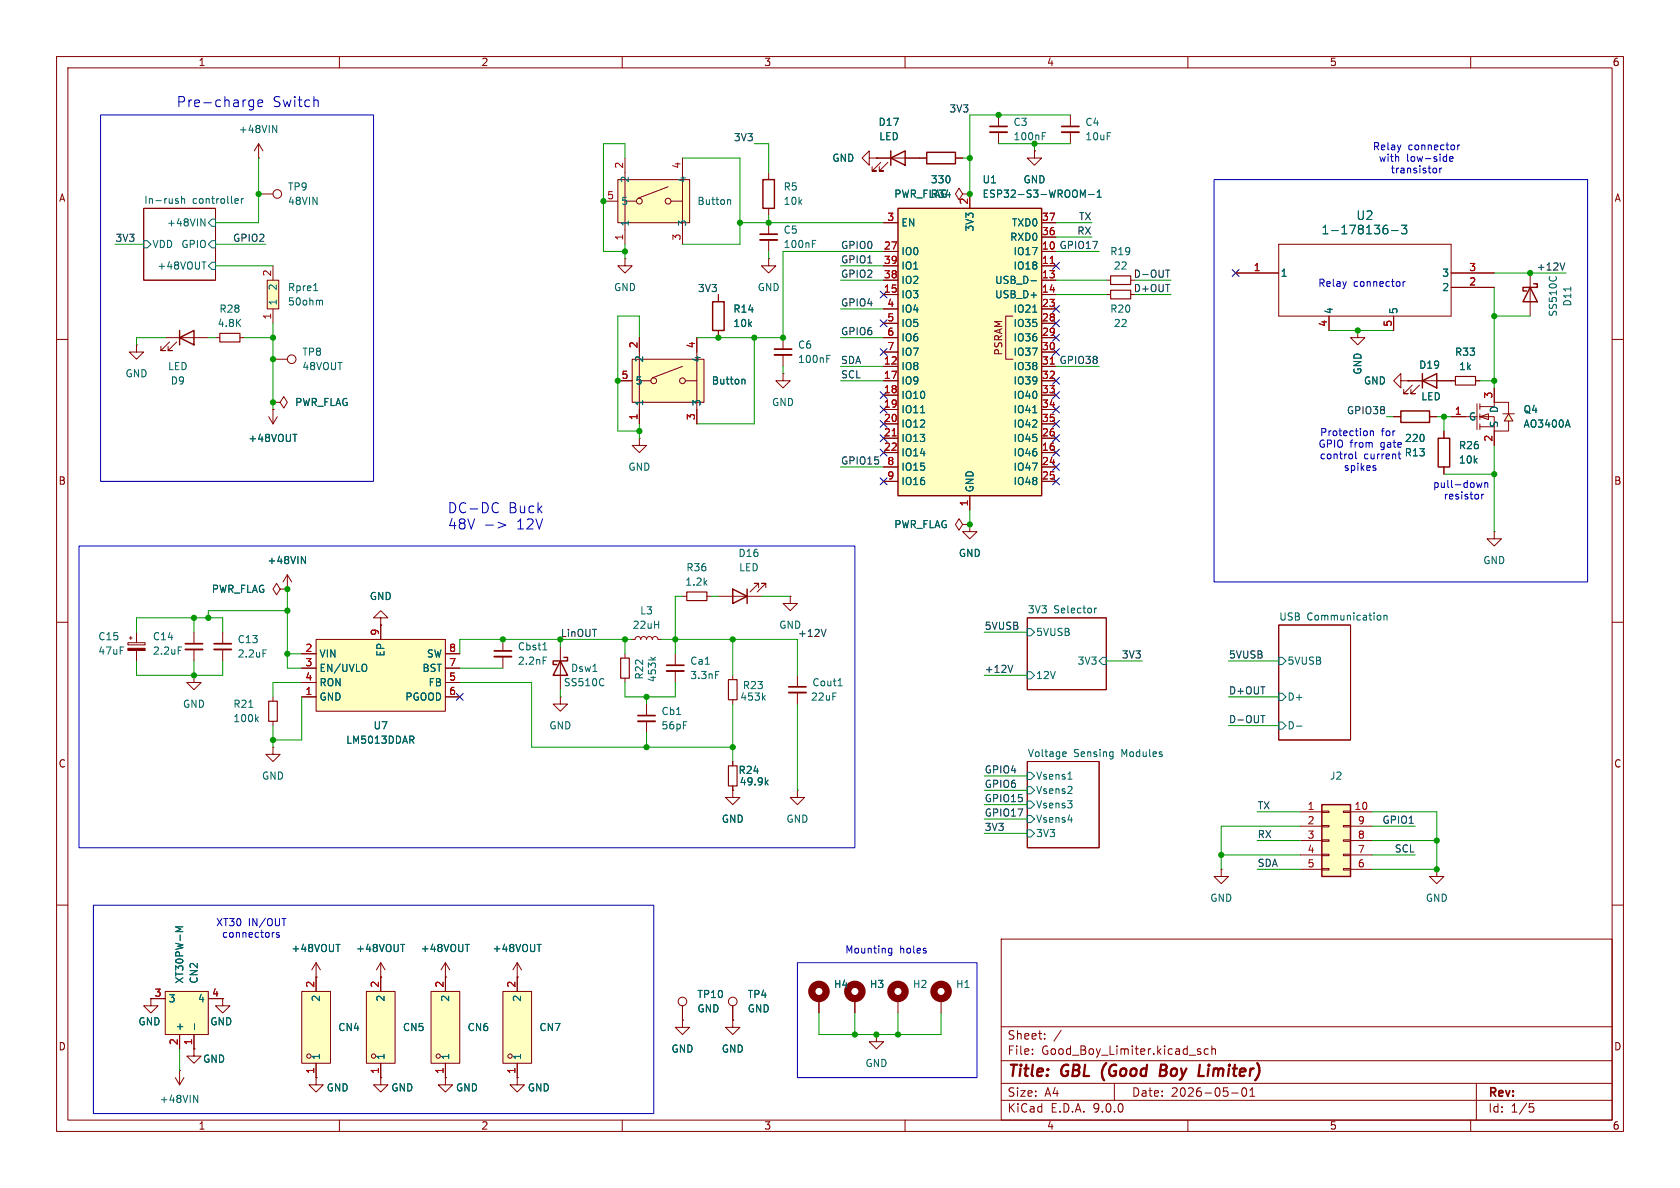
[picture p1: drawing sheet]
<svg xmlns="http://www.w3.org/2000/svg" width="297mm" height="210mm" viewBox="0 0 297 210" stroke-linecap="round" stroke-linejoin="round" font-family="sans-serif">
<g fill="none" stroke="#840000" stroke-width=".18">
<path d="M10 10h277v190h-277zM12 12h273v186h-273zM60 10v2M110 10v2M160 10v2M210 10v2M260 10v2M25.4 36.8h12.7v12.7h-12.7zM45.7 27.9h.1M45.7 34.3h2.6M45.7 25.4l-.7 1.3M45.7 25.4l.8 1.3"/>
<path d="M45.7 25.4v2.5M10 60h2M48.3 63.5h2.5M285 60h2M10 110h2M34.3 111.8v2M34.3 114.8v2M110.5 115.6v.7M110.5 119.9v.8M119.4 115.6v2M119.4 118.6v2.1M129.5 119.4v.7"/>
<path d="M141 119.4v2M181.6 109.2h14v12.7h-14zM226.1 110.5h12.7v20.3h-12.7zM285 110h2M114.3 124.5v2M114.3 127.5v2M129.5 123.7v.8M129.5 134.6v.8M129.5 138.9v.8M141 139.7v1.3h1.2l-1.2 1.2-1.3-1.2h1.3M141 139.7h.1M141 122.4v2.1"/>
<path d="M181.6 134.6h12.7v15.3h-12.7zM10 160h2M166.4 176.5v2.6M177 166h108v32h-108zM285 160h2M60 198v2M67.3 190.5v1.3h1.3l-1.3 1.2-1.3-1.2h1.3M67.3 190.5h.1M110 198v2M154.9 182.9v1.3h1.3l-1.3 1.2-1.2-1.2h1.2M154.9 182.9h.1M160 198v2"/>
<path d="M177 194.5h108M177 191.5h108M177 187.5h108M177 181.5h108M182.5 186.3v.1M182.5 185.5v.1M184.7 183.6v.1M184.7 182.8v.1M187.6 182.1l-1.3 2M197 191.5v3M210 198v2M211.7 185.8l.5 .2 .1 .1-.1 .2-.4 .1"/>
<path d="M211.7 185.5h.5M213.6 185.5l-.4-.1-.3 .3v.4l.1 .2h.6M214.2 185.5l.3-.1 .3 .1 .1 .9M214.2 184.9v1.5M217.7 193.2h1.2M219.7 192.4a.81 .81 0 0 0 .3 1.4l.2-.1 .2-.5-.2-.8M221 193.8h.8M221 192.7l.4-.4v1.5M260 198v2M261 191.5v6.5M270.4 195.1h.7M270.5 195.7h.4l.3 .3-.2 .5-.5 .1"/>
<circle cx="49" cy="34.3" r=".76"/>
<circle cx="51.6" cy="63.5" r=".76"/>
</g>
<path d="M194.8 189.3l.1 1.1M205.1 189.2h.7M205.8 189.2l.3 .1M205.9 188.2h-.6l-.3 2 1-.1M206 189.1l-.2 .1M213.7 188.9l-.2 1.3" fill="none" stroke="#840000" stroke-width=".4"/>
<g fill="none" stroke="#006464" stroke-width=".18">
<path d="M31.4 35.5l.1 .2-.1 .3M31.4 35.1l.1 .1M32.1 34.7v1.3M32.1 35.2l.2-.1 .3 .1v.8M35.5 38.7l.7 1.2v-1.2M37.5 38.7h.6v1.3h-.6l-.7-.6zM41.7 35.1l.4 .1v.2l-.6 .1M42.1 35.9l-.4 .1M42.7 35.1v.9M43 35.1l-.3 .3M48.2 22.2l.7 1.2v-1.2M25.4 42.5h.6l.7 .7-.7 .6h-.6z"/>
<path d="M35.7 46.3h.7M37.5 46.4h.6v1.2h-.6l-.7-.6zM37.5 42.5h.6v1.3h-.6l-.7-.6zM31.5 114.4h.6M115 116.2l.5 .5M115.9 116.2l-.5 .3M126.5 118.7h.6M181.6 111.1h.6l.7 .7-.7 .6h-.6zM181.6 118.7h.6l.7 .7-.7 .6h-.6zM193.5 107.5v.8M193.9 107.5l-.4 .2M194.9 116.2h.7v1.3h-.7l-.6-.7z"/>
<path d="M226.1 116.2h.6l.6 .6-.6 .7h-.6zM243.7 108.8h.3l.1 .2v.5l-.4 .1M244.7 108.9l.1-.1h.3l.1 .8M244.7 108.8v.8M134.9 123.3l.4 .5M135.3 122.9l-.5 .5M135.4 138.3l.4 .5M135.8 137.9l-.5 .5M148.2 121.2h.7M148.4 120.1l.1-.1v1.2M181.6 136.5h.6l.7 .7-.7 .6h-.6zM181.6 139.1h.6l.7 .6-.7 .6h-.6z"/>
<path d="M188.1 132.9l.3 .1 .1 .2-.6 .1M188.4 133.7h-.3M188.8 137.7h.7M189.5 139.1v.5M196.6 132.9l.2 .1M196.8 132.9v1l-.2 .2M196.8 133.7h-.2M226.1 122.6h.6l.6 .6-.6 .6h-.6zM226.1 127.6h.6l.6 .7-.6 .6h-.6zM229.2 128.4h1M181.6 141.6h.6l.7 .6-.7 .7h-.6zM181.6 144.1h.6l.7 .7-.7 .6h-.6z"/>
<path d="M181.6 146.7h.6l.7 .6-.7 .7h-.6zM188.7 140.3h.8M188.8 144.9h.8"/>
</g>
<path d="M32.8 113.8h3M117.9 117.6h3M112.8 126.5h3M139.4 121.4h3.1" fill="none" stroke="#840000" stroke-width=".3"/>
<path d="M32.8 114.8h3M117.9 118.6h3M112.8 127.5h3M139.4 122.4h3.1" fill="none" stroke="#840000" stroke-width=".33"/>
<path d="M109.7 116.3h1.6v3.6h-1.6zM128.8 135.4h1.5v3.5h-1.5zM128.8 120.1h1.5v3.6h-1.5z" fill="none" stroke="#840000" stroke-width=".2"/>
<circle cx="166.4" cy="175.3" r="1.27" fill="none" stroke="#840000" stroke-width="1.3"/>
<path d="M47.2 49.5h2.1v5.1h-2.1z" fill="#ffffc2"/>
<g fill="none" stroke="#840000" stroke-width=".18">
<path d="M176.5 20.3v2.1M176.5 23.4v2M189.2 20.3v2.1M189.2 23.4v2M29.2 59.7h7.6M38.1 59.7h.8M42.4 59.7h.8M47.2 49.5h2.1v5.1h-2.1zM48.3 47v2.5M48.3 54.6v2.6M110.5 45.7v1.3h1.3l-1.3 1.3-1.3-1.3h1.3M110.5 45.7h.1"/>
<path d="M24.1 61v1.2h1.3l-1.3 1.3-1.2-1.3h1.2M24.1 61h.1M30 60.5l-1.6 1.5h.8h-.8v-.8M31.2 60.5l-1.5 1.5h.8h-.8v-.8M47.5 73.7l.8 1.2M48.3 71.1h1.2l.7-1 .6 1-.6 1-.7-1M48.3 71.1h.1M48.3 72.4h.1M48.3 72.4v2.5M49 73.7l-.7 1.2M34.3 119.4v1.3h1.3l-1.3 1.2-1.3-1.2h1.3M34.3 119.4h.1"/>
<path d="M39.4 111.8v2M39.4 114.8v2M49.5 104.1l-.6-1-.6 1 .6 1.1 .6-1.1h1.3M50.8 104.1h.1M99.1 123.2v1.3h1.2l-1.2 1.2-1.3-1.2h1.3M99.1 123.2h.1M129.5 139.7v1.3h1.3l-1.3 1.2-1.2-1.2h1.2M129.5 139.7h.1M129.5 177.8v2.5M144.8 176.5v2.6M120.6 180.3v1.3h1.3l-1.3 1.3-1.2-1.3h1.2M120.6 180.3h.1"/>
<path d="M129.5 180.3v1.3h1.3l-1.3 1.3-1.2-1.3h1.2M129.5 180.3h.1"/>
<circle cx="129.5" cy="177" r=".76"/>
</g>
<path d="M184.3 24.1h.4M184.3 23.4h.6M55.4 51.4h.8M56.7 53.1l.3 .2v.6M51.8 76.8h.7M46.5 114.9h.6" fill="none" stroke="#006464" stroke-width=".18"/>
<path d="M175 22.4h3.1M187.7 22.4h3.1M37.8 113.8h3.1" fill="none" stroke="#840000" stroke-width=".3"/>
<path d="M175 23.4h3.1M187.7 23.4h3.1M37.8 114.8h3.1" fill="none" stroke="#840000" stroke-width=".33"/>
<path d="M38.9 58.9h3.5v1.6h-3.5z" fill="none" stroke="#840000" stroke-width=".2"/>
<path d="M31.7 59.7l2.6-1.3v2.6zM31.7 58.4v2.6" fill="none" stroke="#840000" stroke-width=".25"/>
<circle cx="144.8" cy="175.3" r="1.27" fill="none" stroke="#840000" stroke-width="1.3"/>
<path d="M158.7 36.8h25.4v50.8h-25.4z" fill="#ffffc2"/>
<path d="M158.7 36.8h25.4v50.8h-25.4z" fill="none" stroke="#840000" stroke-width=".25"/>
<g fill="none" stroke="#840000" stroke-width=".18">
<path d="M156.2 39.4h2.5M171.4 34.3v2.5M182.9 26.7v1.2h1.2l-1.2 1.3-1.3-1.3h1.3M182.9 26.7h.1M184.1 39.4h2.6M156.2 44.5h2.5M156.2 47h2.5M156.2 49.5h2.5M156.2 52.1h2.5M156.2 54.6h2.5M156.2 57.2h2.5M156.2 59.7h2.5"/>
<path d="M179.1 55.9h-1.3v7.6h1.3M184.1 47h2.6M184.1 49.5h2.6M184.1 52.1h2.6M184.1 54.6h2.6M184.1 57.2h2.6M184.1 59.7h2.6M184.1 41.9h2.6M156.2 62.2h2.5M156.2 64.8h2.5M156.2 67.3h2.5M156.2 69.9h2.5"/>
<path d="M156.2 72.4h2.5M156.2 74.9h2.5M156.2 77.5h2.5M184.1 62.2h2.6M184.1 67.3h2.6M184.1 69.9h2.6M184.1 72.4h2.6M184.1 74.9h2.6M184.1 77.5h2.6M156.2 80h2.5M156.2 82.6h2.5M156.2 85.1h2.5"/>
<path d="M171.4 87.6v2.6M184.1 80h2.6M184.1 82.6h2.6M184.1 85.1h2.6M55.9 172.7h.1M55.9 170.2l-.8 1.3M55.9 170.2l.7 1.3M55.9 170.2v2.5M120.6 177.8v2.5"/>
<circle cx="120.6" cy="177" r=".76"/>
</g>
<path d="M191.4 34.5l.4-.9v1.3M192.5 34.4h.9M194 34.9h.7M194 34l.3-.4v1.3M182.3 49.6h.9M182.6 55.2h.7M162.7 73h.8M182.6 73h.7M59.4 166.9h.7" fill="none" stroke="#006464" stroke-width=".18"/>
<path d="M185.7 46.6h.7M157.7 77.1h.7" fill="none" stroke="#a90000" stroke-width=".18"/>
<path d="M29.2 175.3h7.6v7.6h-7.6z" fill="#ffffc2"/>
<g fill="none" stroke="#840000" stroke-width=".18">
<path d="M171.4 92.7v1.3h1.3l-1.3 1.3-1.2-1.3h1.2M171.4 92.7h.1M26.7 176.5v1.3h1.2l-1.2 1.3-1.3-1.3h1.3M26.7 176.5h.1M26.7 176.5h2.5M29.2 175.3h7.6v7.6h-7.6zM36.8 176.5h2.6M39.4 176.5v1.3h1.2l-1.2 1.3-1.3-1.3h1.3M39.4 176.5h.1M67.3 172.7h.1M67.3 170.2l-.8 1.3M67.3 170.2l.8 1.3"/>
<path d="M67.3 170.2v2.5M31 190.5l.7 1.3M31.7 189.2h.1M31.7 182.9v2.5M31.7 189.2v2.6M32.5 190.5l-.8 1.3M34.3 185.4v1.3h1.3l-1.3 1.3-1.3-1.3h1.3M34.3 185.4h.1M34.3 182.9v2.5"/>
</g>
<path d="M32.3 163.8h-1.2l.9 .5-.9 .4M70.8 166.9h.7M34.2 193.6l.8 1.3v-1.3M34.4 181v1" fill="none" stroke="#006464" stroke-width=".18"/>
<path d="M53.3 175.3h5.1v12.7h-5.1z" fill="#ffffc2"/>
<g fill="none" stroke="#840000" stroke-width=".18">
<path d="M53.3 175.3h5.1v12.7h-5.1zM55.9 172.7v2.6M55.9 190.5v1.3h1.2l-1.2 1.2-1.3-1.2h1.3M55.9 190.5h.1M55.9 188v2.5"/>
<circle cx="54.6" cy="186.7" r=".38"/>
</g>
<path d="M64.8 175.3h5v12.7h-5z" fill="#ffffc2"/>
<g fill="none" stroke="#840000" stroke-width=".18">
<path d="M99.1 114.3v7.6M120.6 105.4h.8M125 105.4h.7M48.3 132.1v1.3h1.2l-1.2 1.2-1.3-1.2h1.3M48.3 132.1h.1M48.3 123.2v.8M48.3 127.5v.8M64.8 175.3h5v12.7h-5zM67.3 172.7v2.6M91.4 172.7h.1M91.4 170.2l-.7 1.3M91.4 170.2l.8 1.3"/>
<path d="M91.4 170.2v2.5M151.1 176.5v2.6M67.3 188v2.5"/>
<circle cx="66" cy="186.7" r=".38"/>
</g>
<path d="M121.4 104.6h3.6v1.6h-3.6zM47.5 124h1.5v3.5h-1.5z" fill="none" stroke="#840000" stroke-width=".2"/>
<path d="M104.8 118.7h.7M44 125h.7M45.3 127.1l.4 .5M45.7 126.7l-.5 .5M106.7 120l.1 .1M106.8 121.1l-.1 .1M94.9 166.9h.8" fill="none" stroke="#006464" stroke-width=".18"/>
<circle cx="151.1" cy="175.3" r="1.27" fill="none" stroke="#840000" stroke-width="1.3"/>
<path d="M99.1 116.8l1.2 2.6h-2.5zM99.7 116.2h.6v.6h-2.5v.7h.6" fill="none" stroke="#840000" stroke-width=".25"/>
<path d="M88.9 175.3h5.1v12.7h-5.1z" fill="#ffffc2"/>
<g fill="none" stroke="#840000" stroke-width=".18">
<path d="M78.7 172.7h.1M78.7 170.2l-.7 1.3M78.7 170.2l.8 1.3M78.7 170.2v2.5M88.9 175.3h5.1v12.7h-5.1zM91.4 172.7v2.6M91.4 190.5v1.3h1.3l-1.3 1.2-1.2-1.2h1.2M91.4 190.5h.1M91.4 188v2.5"/>
<circle cx="90.2" cy="186.7" r=".38"/>
</g>
<path d="M82.2 166.9h.8" fill="none" stroke="#006464" stroke-width=".18"/>
<path d="M76.2 175.3h5.1v12.7h-5.1z" fill="#ffffc2"/>
<g fill="none" stroke="#840000" stroke-width=".18">
<path d="M113 77.5v1.2h1.3l-1.3 1.3-1.2-1.3h1.2M113 77.5h.1M76.2 175.3h5.1v12.7h-5.1zM78.7 172.7v2.6M78.7 190.5v1.3h1.3l-1.3 1.2-1.2-1.2h1.2M78.7 190.5h.1M78.7 188v2.5"/>
<circle cx="77.5" cy="186.7" r=".38"/>
</g>
<path d="M111.8 63.5h12.7v7.6h-12.7z" fill="#ffffc2"/>
<g fill="none" stroke="#840000" stroke-width=".18">
<path d="M113 59.7v15.2M123.2 59.7v15.2M127 52.1v1.2M127 58.4v1.3M135.9 45.7v1.3h1.3l-1.3 1.3-1.3-1.3h1.3M135.9 45.7h.1M138.4 59.7v2M109.2 67.3h2.6M111.8 63.5h12.7v7.6h-12.7zM113 67.3h2.1M120.6 64.8l-5.3 2M121.2 67.3h2"/>
<path d="M138.4 66v1.3h1.3l-1.3 1.3-1.2-1.3h1.2M138.4 66h.1M138.4 62.7v2.1M246.4 73.7h1.2M252.7 73.7h1.3M111.8 113h.5l.1-.3 .4-.2 .3 .2 .2 .3 .1-.3 .4-.2 .3 .2 .2 .3 .1-.3 .4-.2 .4 .2 .1 .3 .2-.3 .3-.2 .4 .2 .1 .3h.5"/>
<circle cx="115.6" cy="67.3" r=".51"/>
<circle cx="120.6" cy="67.3" r=".51"/>
</g>
<path d="M131.3 67l.4 .2v.7M146.2 63.4h.4M146.2 62.8h.6" fill="none" stroke="#006464" stroke-width=".18"/>
<path d="M126 53.3h2v5.1h-2zM247.6 72.6h5.1v2.1h-5.1z" fill="none" stroke="#840000" stroke-width=".25"/>
<path d="M136.9 61.7h3.1" fill="none" stroke="#840000" stroke-width=".3"/>
<path d="M136.9 62.7h3.1" fill="none" stroke="#840000" stroke-width=".33"/>
<path d="M233.7 142.2h5.1v12.7h-5.1z" fill="#ffffc2"/>
<path d="M233.7 142.2h5.1v12.7h-5.1z" fill="none" stroke="#840000" stroke-width=".25"/>
<g fill="none" stroke="#840000" stroke-width=".18">
<path d="M229.9 143.5h3.8M229.9 146.1h3.8M229.9 148.6h3.8M229.9 151.1h3.8M229.9 153.7h3.8M233.7 143.4h1.2v.2h-1.2zM233.7 145.9h1.2v.3h-1.2zM233.7 148.5h1.2v.2h-1.2zM233.7 151h1.2v.3h-1.2zM233.7 153.5h1.2v.3h-1.2zM237.5 143.4h1.3v.2h-1.3zM237.5 145.9h1.3v.3h-1.3z"/>
<path d="M237.5 148.5h1.3v.2h-1.3zM237.5 151h1.3v.3h-1.3zM237.5 153.5h1.3v.3h-1.3zM238.8 143.5h3.8M238.8 146.1h3.8M238.8 148.6h3.8M238.8 151.1h3.8M238.8 153.7h3.8"/>
</g>
<path d="M109.2 31.8h12.7v7.6h-12.7z" fill="#ffffc2"/>
<g fill="none" stroke="#840000" stroke-width=".18">
<path d="M106.7 35.6h2.5M109.2 31.8h12.7v7.6h-12.7zM110.5 35.6h2M110.5 27.9v15.3M118.1 33l-5.3 2.1M118.6 35.6h2M120.6 27.9v15.3M135.9 30.5v1.3M135.9 36.8v1.3M135.9 39.4v2M153.7 27.9v-1.2l-1.3 1.2 1.3 1.3v-1.3h1.2M154.9 27.9h.1"/>
<path d="M135.9 42.4v2.1M22.6 113.6h3.1v.4h-3.1zM22.9 112.8h.5M23.1 112.5v.5M24.1 111.8v1.8M24.1 115v1.8M50.8 104.1h.1M50.8 101.6l-.8 1.3M50.8 101.6l.8 1.3M50.8 101.6v2.5M67.3 109.2h1.3l-1.3-1.2-1.3 1.2h1.3v1.3M67.3 110.5h.1"/>
<path d="M88.9 113v2.1M88.9 116.1v2M127 105.4h7.6M134.1 103.9v-.8h-.8h.8l-1.5 1.5M135.4 103.9v-.8h-.8h.8l-1.5 1.5M139.7 105.4v1.3h1.3l-1.3 1.3-1.3-1.3h1.3M139.7 105.4h.1"/>
<circle cx="113" cy="35.6" r=".51"/>
<circle cx="118.1" cy="35.6" r=".51"/>
</g>
<path d="M128.8 35.3l.4 .2v.6M143.6 43.1h.4M143.6 42.5h.6M53.3 98.4l.7 1.2v-1.2M96 114.9h.7M96 116.2h.6" fill="none" stroke="#006464" stroke-width=".18"/>
<path d="M134.4 41.4h3M87.4 115.1h3" fill="none" stroke="#840000" stroke-width=".3"/>
<path d="M134.4 42.4h3M87.4 116.1h3" fill="none" stroke="#840000" stroke-width=".33"/>
<path d="M22.6 114.6h3.1v.4h-3.1z" fill="#840000" stroke="#840000" stroke-width=".18"/>
<path d="M134.9 31.8h2v5h-2zM129.5 104.1l2.6 1.3-2.6 1.3zM132.1 104.1v2.6" fill="none" stroke="#840000" stroke-width=".25"/>
<path d="M55.9 113h22.8v12.7h-22.8z" fill="#ffffc2"/>
<g fill="none" stroke="#840000" stroke-width=".18">
<path d="M154.9 27.9h8.9M155.7 28.7l-1.5 1.5h.7h-.7v-.7M157 28.7l-1.6 1.5h.8h-.8v-.7M168.9 27.9h1.3M170.2 34.3l-.7-1-.6 1 .6 1 .7-1h1.2M171.4 34.3h.1M195.6 49.5h.7M195.6 52.1h.7M218.4 48.3h7.7M226.1 43.2h30.4v12.7h-30.4zM234.9 55.9v2.5M240 58.4v1.3h1.3l-1.3 1.3-1.2-1.3h1.2"/>
<path d="M240 58.4h.1M246.4 55.9v2.5M256.5 48.3h7.7M256.5 50.8h7.7M270.5 48.3v7.6M247.6 67.3v-1.3l-1.2 1.3 1.2 1.3v-1.3h1.3M248.9 67.3h.1M255.3 76.2v1.3M170.2 92.7l-.7-1-.6 1 .6 1 .7-1h1.2M171.4 92.7h.1M255.3 82.6v1.2M264.2 94v1.3h1.2l-1.2 1.2-1.3-1.2h1.3"/>
<path d="M264.2 94h.1M53.3 115.6h2.6M53.3 118.1h2.6M55.9 113h22.8v12.7h-22.8zM67.3 110.5v2.5M78.7 115.6h2.6M78.7 118.1h2.6M53.3 120.7h2.6M53.3 123.2h2.6M78.7 120.7h2.6M78.7 123.2h2.6M215.9 153.7v1.2h1.3l-1.3 1.3-1.3-1.3h1.3"/>
<path d="M215.9 153.7h.1M254 153.7v1.2h1.3l-1.3 1.3-1.3-1.3h1.3M254 153.7h.1"/>
</g>
<path d="M244.9 39.8h.3M247.8 39.8h.9l-.5 .6 .4 .1v.7l-.2 .1h-.4l-.2-.1M244.8 40.4h.3l.3 .3-.1 .5-.5 .1M246 40.8h1.2M274 48.9l-.1 .1M275 48.9l.1 .1M277.7 50.7v.7M64.7 117.5a.9 .9 0 0 1 0 1.1M72.8 130.8l.4 .6M72.9 130.1l.3 .3-.1 .3-.2 .1" fill="none" stroke="#006464" stroke-width=".18"/>
<path d="M157.5 27.9l2.5-1.2v2.5zM157.5 26.7v2.5M163.8 26.9h5.1v2.1h-5.1zM270.5 50.8l1.3 2.5h-2.6zM271.1 50.2h.7v.6h-2.6v.6h.7M254.3 77.5h2v5.1h-2z" fill="none" stroke="#840000" stroke-width=".25"/>
<path d="M196.3 48.8h3.6v1.5h-3.6zM196.3 51.3h3.6v1.5h-3.6z" fill="none" stroke="#840000" stroke-width=".2"/>
<g fill="#ffffc2">
<path d="M261.6 73.7l1.5-.5v1z"/>
<path d="M266.7 73.2l.8 1.2h-1.6z"/>
</g>
<g fill="none" stroke="#840000" stroke-width=".18">
<path d="M154.9 27.9h.1M154.9 27.9h2.6M156.2 39.4h2.5M160 27.9h3.8M168.9 27.9h1.3M171.4 34.3h.1M171.4 34.3v2.5M182.9 26.7h.1M184.1 39.4h2.6M113 59.7v2.5M123.2 59.7v2.5M127 52.1v1.2"/>
<path d="M127 58.4v1.3M156.2 44.5h2.5M156.2 47h2.5M156.2 49.5h2.5M156.2 52.1h2.5M156.2 54.6h2.5M156.2 57.2h2.5M156.2 59.7h2.5M184.1 47h2.6M184.1 49.5h2.6M184.1 52.1h2.6M184.1 54.6h2.6"/>
<path d="M184.1 57.2h2.6M184.1 59.7h2.6M184.1 41.9h2.6M218.4 48.3h7.7M234.9 55.9v2.5M240 58.4h.1M246.4 55.9v2.5M256.5 48.3h7.7M256.5 50.8h7.7M48.3 71.1h.1M48.3 72.4h.1M109.2 67.3h2.6"/>
<path d="M113 72.4v2.5M123.2 72.4v2.5M156.2 67.3h2.5M156.2 62.2h2.5M156.2 64.8h2.5M156.2 69.9h2.5M156.2 72.4h2.5M156.2 74.9h2.5M156.2 77.5h2.5M184.1 67.3h2.6M184.1 62.2h2.6M184.1 69.9h2.6"/>
<path d="M184.1 72.4h2.6M184.1 74.9h2.6M184.1 77.5h2.6M246.4 73.7h1.2M248.9 67.3h.1M248.9 67.3h8.4M249.7 68.1l-1.5 1.5h.7h-.7v-.8M251 68.1l-1.6 1.5h.8h-.8v-.8M252.7 73.7h1.3M255.3 76.2v1.3M256.5 73.7h2.6M260.9 67.3h.7"/>
<path d="M261.1 71.4v4.6M261.6 71.9h2.6v-.8h2.5v2.1M261.6 73.7l1.5-.5v1zM261.6 73.7h2.6v2.5h2.5v-1.8M261.6 71.4v1M261.6 73.2v1M261.6 74.9v1.1M261.6 75.4h2.6M264.2 68.6v2.5M264.2 76.2v2.5M265.7 73.2h2M266.7 73.2l.8 1.2h-1.6z"/>
<path d="M156.2 80h2.5M156.2 82.6h2.5M156.2 85.1h2.5M171.4 92.7h.1M171.4 87.6v2.6M184.1 80h2.6M184.1 82.6h2.6M184.1 85.1h2.6M255.3 82.6v1.2M50.8 104.1h.1M53.3 115.6h2.6M53.3 118.1h2.6"/>
<path d="M67.3 110.5h.1M67.3 110.5v2.5M78.7 115.6h2.6M78.7 118.1h2.6M53.3 120.7h2.6M53.3 123.2h2.6M78.7 120.7h2.6M78.7 123.2h2.6M129.5 139.7h.1M129.5 134.6v.8M129.5 138.9v.8M26.7 176.5h.1"/>
<path d="M26.7 176.5h2.5M36.8 176.5h2.6M39.4 176.5h.1M55.9 172.7h.1M55.9 172.7v2.6M67.3 172.7h.1M67.3 172.7v2.6M78.7 172.7h.1M78.7 172.7v2.6M91.4 172.7h.1M91.4 172.7v2.6M120.6 177.8v2.5"/>
<path d="M129.5 177.8v2.5M144.8 176.5v2.6M151.1 176.5v2.6M158.7 176.5v2.6M31.7 182.9v2.5M34.3 185.4h.1M34.3 182.9v2.5M55.9 190.5h.1M55.9 188v2.5M67.3 190.5h.1M67.3 188v2.5M78.7 190.5h.1"/>
<path d="M78.7 188v2.5M91.4 190.5h.1M91.4 188v2.5M120.6 180.3h.1M129.5 180.3h.1"/>
</g>
<g fill="none" stroke="#006464" stroke-width=".18">
<path d="M191.4 34.5l.4-.9v1.3M192.5 34.4h.9M194 34.9h.7M194 34l.3-.4v1.3M244.9 39.8h.3M247.8 39.8h.9l-.5 .6 .4 .1v.7l-.2 .1h-.4l-.2-.1M182.3 49.6h.9M182.6 55.2h.7M244.8 40.4h.3l.3 .3-.1 .5-.5 .1M246 40.8h1.2M51.8 76.8h.7M131.3 67l.4 .2v.7"/>
<path d="M162.7 73h.8M182.6 73h.7M277.2 74.2l.4 1.3M53.3 98.4l.7 1.2v-1.2M64.7 117.5a.9 .9 0 0 1 0 1.1M72.8 130.8l.4 .6M72.9 130.1l.3 .3-.1 .3-.2 .1M135.4 138.3l.4 .5M135.8 137.9l-.5 .5M32.3 163.8h-1.2l.9 .5-.9 .4M59.4 166.9h.7M70.8 166.9h.7"/>
<path d="M82.2 166.9h.8M94.9 166.9h.8M34.4 181v1"/>
</g>
<path d="M251.5 67.3l2.5-1.3v2.6zM251.5 66v2.6" fill="none" stroke="#840000" stroke-width=".25"/>
<path d="M257.3 66.5h3.6v1.6h-3.6z" fill="none" stroke="#840000" stroke-width=".2"/>
<circle cx="158.7" cy="175.3" r="1.27" fill="none" stroke="#840000" stroke-width="1.3"/>
<path d="M206.1 47.7h.7M276.6 46.5l-.4 1.2M146 111.2l-.4 1.3M179 117.6l-.4 1.3M222.9 126.5h.7" fill="none" stroke="#0f0f0f" stroke-width=".18"/>
<g fill="none" stroke="#009600" stroke-width=".18">
<path d="M45.7 27.9v11.5h-7.6M110.5 27.9v-2.5h-3.8v19.1h3.8M120.6 27.9h10.2v15.3h-10.2M130.8 39.4h25.4M133.3 25.4h2.6v5.1M135.9 38.1v1.3M170.2 27.9h1.2M176.5 25.4h12.7M182.9 25.4v1.3M186.7 39.4h6.3M189.2 20.3h-17.8v14M20.3 43.2h5.1"/>
<path d="M29.2 59.7h-5.1v1.3M36.8 59.7h1.3M38.1 47h10.2M38.1 43.2h8.9M43.2 59.7h5.1M48.3 57.2v15.2M110.5 43.2v2.5M113 59.7v-3.8h-3.8v20.3h3.8M133.3 59.7v15.2h-10.1M135.9 44.5v1.2M148.6 59.7h7.6M148.6 54.6h7.6"/>
<path d="M148.6 49.5h7.6M148.6 47h7.6M156.2 44.5h-17.8v15.2h-15.2M186.7 49.5h8.9M186.7 44.5h7.6M186.7 41.9h6.3M186.7 52.1h8.9M200.7 49.5h6.3M200.7 52.1h6.3M234.9 58.4h11.5M264.2 55.9h6.3M264.2 50.8v17.8"/>
<path d="M264.2 48.3h12.7M113 74.9v2.6M138.4 64.8v1.2M148.6 64.8h7.6M148.6 67.3h7.6M186.7 64.8h7.6M245.1 73.7h1.3M254 73.7h2.5M255.3 73.7v2.5M261.6 67.3h2.6M264.2 78.7v15.3M148.6 82.6h7.6"/>
<path d="M171.4 90.2v2.5M255.3 83.8h8.9M24.1 111.8v-2.6h15.3v2.6M24.1 116.8v2.6h15.3v-2.6M34.3 109.2v2.6M34.3 116.8v2.6M50.8 104.1v14h2.5M50.8 115.6h2.5M50.8 108h-14v1.2M81.3 118.1h7.6M99.1 113v1.3M110.5 113v2.6"/>
<path d="M111.8 113h-30.5v2.6M116.8 113h24.2v6.4M120.6 105.4h-1.2v10.2M125.7 105.4h1.3M129.5 113v6.4M134.6 105.4h5.1M174 119.4h7.6M174 111.8h7.6M195.6 116.8h6.3M217.2 116.8h8.9M48.3 128.3v3.8M53.3 120.7h-5v2.5"/>
<path d="M53.3 123.2v7.6h-5M81.3 120.7h12.7v11.4h35.5M99.1 121.9v1.3M110.5 120.7v2.5h8.9v-2.5M114.3 123.2v1.3M114.3 129.5v2.6M129.5 124.5v10.1M141 124.5v15.2M174 139.7h7.6M174 137.2h7.6M217.2 123.2h8.9M217.2 128.3h8.9"/>
<path d="M174 147.3h7.6M174 144.8h7.6M174 142.2h7.6M215.9 151.1h14M222.2 153.7h7.7M222.2 143.5h7.7M222.2 148.6h7.7M229.9 146.1h-14v7.6M242.6 143.5h11.4v10.2h-11.4M242.6 151.1h7.6M242.6 148.6h11.4M242.6 146.1h7.6"/>
<path d="M144.8 179.1v3.8h21.6v-3.8M151.1 179.1v3.8M158.7 179.1v3.8M31.7 185.4v3.8"/>
</g>
<g fill="none" stroke="#000084" stroke-width=".18">
<path d="M155.6 51.5l1.2 1.2M155.6 56.5l1.2 1.3M156.8 51.5l-1.2 1.2M156.8 56.5l-1.2 1.3M186.1 54l1.2 1.2M186.1 46.4l1.2 1.2M186.1 56.5l1.2 1.3M186.1 59.1l1.2 1.2M187.3 54l-1.2 1.2M187.3 46.4l-1.2 1.2M187.3 56.5l-1.2 1.3M187.3 59.1l-1.2 1.2"/>
<path d="M217.8 47.7l1.2 1.2M219 47.7l-1.2 1.2M155.6 61.6l1.2 1.2M155.6 71.8l1.2 1.2M155.6 69.2l1.2 1.3M155.6 76.9l1.2 1.2M155.6 79.4l1.2 1.2M155.6 74.3l1.2 1.2M156.8 61.6l-1.2 1.2M156.8 76.9l-1.2 1.2M156.8 71.8l-1.2 1.2M156.8 69.2l-1.2 1.3"/>
<path d="M156.8 79.4l-1.2 1.2M156.8 74.3l-1.2 1.2M186.1 71.8l1.2 1.2M186.1 74.3l1.2 1.2M186.1 76.9l1.2 1.2M186.1 79.4l1.2 1.2M186.1 61.6l1.2 1.2M186.1 69.2l1.2 1.3M186.1 66.7l1.2 1.2M187.3 71.8l-1.2 1.2M187.3 74.3l-1.2 1.2M187.3 76.9l-1.2 1.2"/>
<path d="M187.3 79.4l-1.2 1.2M187.3 61.6l-1.2 1.2M187.3 69.2l-1.2 1.3M187.3 66.7l-1.2 1.2M155.6 84.5l1.2 1.2M156.8 84.5l-1.2 1.2M186.1 81.9l1.2 1.3M186.1 84.5l1.2 1.2M187.3 81.9l-1.2 1.3M187.3 84.5l-1.2 1.2M80.7 122.6l1.2 1.2M81.9 122.6l-1.2 1.2"/>
</g>
<g fill="none" stroke="#0000c2" stroke-width=".18">
<path d="M44.2 18.8h.6M44.2 17.8h.6M44.8 17.7v1.4a.48 .48 0 0 1-.7 .3M45.6 18.3l.8-.2v-.3l-.6-.1-.2 .2 .1 .9h.7M56.2 17.8l.1 1.1M17.8 20.3h48.2v64.8h-48.2zM214.6 31.8h66.1v71.1h-66.1zM253.6 29.7l.3 .1 .1 .2-.1 .4-.3 .2M254.5 29.7v.9M254.9 29.7l-.4 .3M255.6 27.7h.1M255.7 27.3v1.2"/>
<path d="M255.7 28.5h-.1M256.3 28.1l.6-.1-.1-.3h-.3l-.2 .2v.6h.5M257.7 25.6v.9M258.1 25.6l-.4 .3M248 49.8v.8M248.4 49.8l-.4 .2M239.7 79.8v1.1l.1 .2M242.3 76.2v.8M242.3 76.3l.1-.1h.3l.1 .8M247.3 79.8v1.1l.3 .2M14 96.5h137.1v53.4h-137.1zM85.9 92.8h1.3"/>
<path d="M87.8 88.9l.3 .1M88.1 92.3l1.3 .5-1.3 .5M88.1 90.5l-.3 .1M239 80.3l.1 .2-.1 .5M242.9 82.7l.3 .1 .1 .2-.2 .2h-.3M242.9 82.3l.3 .1M261.9 87.4v.8M262 85.3l-.2 .9-.3-.6-.2 .6M262.3 87.4l-.4 .2M262.5 85.3v.9M262.5 85.4l.2-.1 .3 .1v.8M16.5 160h99.1v36.9h-99.1z"/>
<path d="M48.5 164.8l-.2 .1M49.3 164.9l-.3-.1-.1 .2v.2l.4 .1v.3h-.4M49.8 162.4h.8M141 170.2h31.7v20.3h-31.7zM157.1 168.4l.2 .1 .4-.1M157.7 167.6v1.1l-.3 .2-.3-.1M157.7 167.7l-.4-.1-.2 .2"/>
</g>
<path d="M185.7 46.6h.7M157.7 77.1h.7" fill="none" stroke="#a90000" stroke-width=".18"/>
<g fill="#009600" stroke="#009600" stroke-width=".18">
<circle cx="45.7" cy="34.3" r=".46"/>
<circle cx="48.3" cy="59.7" r=".46"/>
<circle cx="48.3" cy="71.1" r=".46"/>
<circle cx="48.3" cy="63.5" r=".46"/>
<circle cx="135.9" cy="39.4" r=".46"/>
<circle cx="130.8" cy="39.4" r=".46"/>
<circle cx="106.7" cy="35.6" r=".46"/>
<circle cx="50.8" cy="115.6" r=".46"/>
<circle cx="50.8" cy="104.1" r=".46"/>
<circle cx="34.3" cy="109.2" r=".46"/>
<circle cx="36.8" cy="109.2" r=".46"/>
<circle cx="50.8" cy="108" r=".46"/>
<circle cx="48.3" cy="130.8" r=".46"/>
<circle cx="34.3" cy="119.4" r=".46"/>
<circle cx="109.2" cy="67.3" r=".46"/>
<circle cx="138.4" cy="59.7" r=".46"/>
<circle cx="127" cy="59.7" r=".46"/>
<circle cx="110.5" cy="44.5" r=".46"/>
<circle cx="133.3" cy="59.7" r=".46"/>
<circle cx="113" cy="76.2" r=".46"/>
<circle cx="110.5" cy="113" r=".46"/>
<circle cx="99.1" cy="113" r=".46"/>
<circle cx="129.5" cy="113" r=".46"/>
<circle cx="119.4" cy="113" r=".46"/>
<circle cx="88.9" cy="113" r=".46"/>
<circle cx="182.9" cy="25.4" r=".46"/>
<circle cx="171.4" cy="34.3" r=".46"/>
<circle cx="176.5" cy="20.3" r=".46"/>
<circle cx="171.4" cy="27.9" r=".46"/>
<circle cx="255.3" cy="73.7" r=".46"/>
<circle cx="240" cy="58.4" r=".46"/>
<circle cx="254" cy="153.7" r=".46"/>
<circle cx="254" cy="148.6" r=".46"/>
<circle cx="215.9" cy="151.1" r=".46"/>
<circle cx="270.5" cy="48.3" r=".46"/>
<circle cx="264.2" cy="83.8" r=".46"/>
<circle cx="264.2" cy="67.3" r=".46"/>
<circle cx="264.2" cy="55.9" r=".46"/>
<circle cx="158.7" cy="182.9" r=".46"/>
<circle cx="129.5" cy="132.1" r=".46"/>
<circle cx="151.1" cy="182.9" r=".46"/>
<circle cx="154.9" cy="182.9" r=".46"/>
<circle cx="114.3" cy="123.2" r=".46"/>
<circle cx="114.3" cy="132.1" r=".46"/>
<circle cx="171.4" cy="92.7" r=".46"/>
</g>
<g font-size="2.8" fill="#840000">
<text x="178" y="190.9">Title:</text>
<text x="187.7" y="190.9">GBL</text>
<text x="195.6" y="190.9">(Good</text>
<text x="206.7" y="190.9">Boy</text>
<text x="214.3" y="190.9">Limiter)</text>
</g>
<g font-size="2.5" fill="#0000c2">
<text x="31.1" y="19.2">Pre-charge</text>
<text x="48.2" y="19.2">Switch</text>
<text x="79.1" y="90.9">DC-DC</text>
<text x="79.1" y="93.7">48V</text>
<text x="89.8" y="90.9">Buck</text>
<text x="91.3" y="93.7">12V</text>
</g>
<g font-size="2.1" fill="#006464">
<text x="233.5" y="41.6">1-178136-3</text>
<text x="239.7" y="39.1">U2</text>
</g>
<g font-size="2.1" fill="#840000">
<text x="178" y="184">Sheet:</text>
<text x="178" y="186.7">File:</text>
<text x="184.1" y="186.7">Good_Boy_Limiter.kicad_sch</text>
<text x="178" y="196.9">KiCad</text>
<text x="178" y="194.1">Size:</text>
<text x="184.7" y="194.1">A4</text>
<text x="185.7" y="196.9">E.D.A.</text>
<text x="193.3" y="196.9">9.0.0</text>
<text x="200" y="194.1">Date:</text>
<text x="207" y="194.1">2026-05-01</text>
<text x="263" y="194.3">Rev:</text>
<text x="263" y="196.9">Id:</text>
<text x="267.1" y="196.9">1/5</text>
</g>
<g font-size="1.8" fill="#840000">
<text x="35" y="11.9">1</text>
<text x="85" y="11.9">2</text>
<text x="135" y="11.9">3</text>
<text x="185" y="11.9">4</text>
<text x="235" y="11.9">5</text>
<text x="285" y="11.9">6</text>
<text x="10.3" y="35.9">A</text>
<text x="285.3" y="35.9">A</text>
<text x="184.1" y="44.2">10 GPIO17</text>
<text x="177.4" y="62.9" transform="rotate(-90 177.4 62.9)">PSRAM</text>
<text x="10.3" y="85.9">B</text>
<text x="285.3" y="85.9">B</text>
<text x="10.3" y="135.9">C</text>
<text x="285.3" y="135.9">C</text>
<text x="10.3" y="185.9">D</text>
<text x="285.3" y="185.9">D</text>
<text x="35" y="199.9">1</text>
<text x="85" y="199.9">2</text>
<text x="135" y="199.9">3</text>
<text x="185" y="199.9">4</text>
<text x="235" y="199.9">5</text>
<text x="285" y="199.9">6</text>
</g>
<g font-size="1.8" fill="#006464">
<text x="42.1" y="23.7">+48VIN</text>
<text x="155.2" y="22.5">D17</text>
<text x="179.1" y="22.5">C3</text>
<text x="191.8" y="22.5">C4</text>
<text x="147" y="28.8">GND</text>
<text x="155.3" y="25">LED</text>
<text x="179.1" y="25">100nF</text>
<text x="191.8" y="25">10uF</text>
<text x="50.8" y="33.9">TP9</text>
<text x="111.4" y="32.4" transform="rotate(-90 111.4 32.4)">2</text>
<text x="121.5" y="32.4" transform="rotate(-90 121.5 32.4)">4</text>
<text x="138.4" y="33.9">R5</text>
<text x="158" y="35.2">PWR_FLAG</text>
<text x="164.4" y="35.2">R34</text>
<text x="164.5" y="32.6">330</text>
<text x="173.6" y="32.6">U1</text>
<text x="173.6" y="35.2">ESP32-S3-WROOM-1</text>
<text x="180.8" y="32.6">GND</text>
<text x="25.4" y="36.1">In-rush</text>
<text x="29.4" y="40.2">+48VIN</text>
<text x="34" y="36.1">controller</text>
<text x="50.8" y="36.4">48VIN</text>
<text x="109.7" y="36.4">5</text>
<text x="111.4" y="40.1" transform="rotate(-90 111.4 40.1)">1</text>
<text x="121.5" y="40.1" transform="rotate(-90 121.5 40.1)">3</text>
<text x="123.2" y="36.4">Button</text>
<text x="138.4" y="41.5">C5</text>
<text x="138.4" y="36.4">10k</text>
<text x="159.3" y="40.2">EN</text>
<text x="172.3" y="41" transform="rotate(-90 172.3 41)">3V3</text>
<text x="178.8" y="40.2">TXD0</text>
<text x="26.9" y="44">VDD</text>
<text x="27.7" y="47.9">+48VOUT</text>
<text x="32" y="44">GPIO</text>
<text x="138.4" y="44">100nF</text>
<text x="159.3" y="45.3">IO0</text>
<text x="159.3" y="47.9">IO1</text>
<text x="178.5" y="42.8">RXD0</text>
<text x="179.1" y="45.3">IO17</text>
<text x="179.1" y="47.9">IO18</text>
<text x="196.2" y="45.3">R19</text>
<text x="196.8" y="47.9">22</text>
<text x="49.1" y="51.5" transform="rotate(-90 49.1 51.5)">2</text>
<text x="50.8" y="51.7">Rpre1</text>
<text x="108.5" y="51.7">GND</text>
<text x="133.9" y="51.7">GND</text>
<text x="159.3" y="50.4">IO2</text>
<text x="159.3" y="52.9">IO3</text>
<text x="175.8" y="50.4">USB_D-</text>
<text x="175.8" y="52.9">USB_D+</text>
<text x="226.3" y="49.1">1</text>
<text x="254.9" y="49.1">3</text>
<text x="254.9" y="51.7">2</text>
<text x="38.4" y="58">4.8K</text>
<text x="38.7" y="55.5">R28</text>
<text x="49.1" y="54.1" transform="rotate(-90 49.1 54.1)">1</text>
<text x="50.8" y="54.2">50ohm</text>
<text x="129.5" y="58">10k</text>
<text x="129.5" y="55.5">R14</text>
<text x="159.3" y="55.5">IO4</text>
<text x="159.3" y="58">IO5</text>
<text x="179.1" y="55.5">IO21</text>
<text x="179.1" y="58">IO35</text>
<text x="196.2" y="55.5">R20</text>
<text x="196.8" y="58">22</text>
<text x="235.8" y="55.6" transform="rotate(-90 235.8 55.6)">4</text>
<text x="247.2" y="55.6" transform="rotate(-90 247.2 55.6)">5</text>
<text x="275.4" y="56.1" transform="rotate(-90 275.4 56.1)">SS510C</text>
<text x="278" y="54.3" transform="rotate(-90 278 54.3)">D11</text>
<text x="29.6" y="65.6">LED</text>
<text x="53.3" y="63.1">TP8</text>
<text x="53.3" y="65.6">48VOUT</text>
<text x="113.9" y="64.2" transform="rotate(-90 113.9 64.2)">2</text>
<text x="124.1" y="64.2" transform="rotate(-90 124.1 64.2)">4</text>
<text x="141" y="61.8">C6</text>
<text x="141" y="64.4">100nF</text>
<text x="159.3" y="60.6">IO6</text>
<text x="159.3" y="63.1">IO7</text>
<text x="159.3" y="65.6">IO8</text>
<text x="179.1" y="60.6">IO36</text>
<text x="179.1" y="63.1">IO37</text>
<text x="179.1" y="65.6">IO38</text>
<text x="250.8" y="65.4">D19</text>
<text x="257.1" y="63.1">R33</text>
<text x="257.9" y="65.6">1k</text>
<text x="22.1" y="66.9">GND</text>
<text x="30.1" y="68.2">D9</text>
<text x="52.1" y="72">PWR_FLAG</text>
<text x="112.3" y="68.2">5</text>
<text x="113.9" y="71.9" transform="rotate(-90 113.9 71.9)">1</text>
<text x="124.1" y="71.9" transform="rotate(-90 124.1 71.9)">3</text>
<text x="125.7" y="68.2">Button</text>
<text x="136.4" y="72">GND</text>
<text x="159.3" y="68.2">IO9</text>
<text x="159.3" y="70.7">IO10</text>
<text x="179.1" y="68.2">IO39</text>
<text x="179.1" y="70.7">IO40</text>
<text x="240.9" y="66.3" transform="rotate(-90 240.9 66.3)">GND</text>
<text x="241" y="68.2">GND</text>
<text x="251.2" y="71">LED</text>
<text x="159.3" y="73.3">IO11</text>
<text x="159.3" y="75.8">IO12</text>
<text x="179.1" y="73.3">IO41</text>
<text x="179.1" y="75.8">IO42</text>
<text x="259.6" y="74.5">G</text>
<text x="265" y="75.7" transform="rotate(-90 265 75.7)">S</text>
<text x="265" y="73.1" transform="rotate(-90 265 73.1)">D</text>
<text x="269.2" y="75.8">AO3400A</text>
<text x="269.2" y="73.3">Q4</text>
<text x="43.8" y="78.3">+48VOUT</text>
<text x="111" y="83.4">GND</text>
<text x="159.3" y="78.3">IO13</text>
<text x="159.3" y="80.9">IO14</text>
<text x="159.3" y="83.4">IO15</text>
<text x="179.1" y="78.3">IO45</text>
<text x="179.1" y="80.9">IO46</text>
<text x="179.1" y="83.4">IO47</text>
<text x="248.2" y="80.9">R13</text>
<text x="248.3" y="78.3">220</text>
<text x="257.8" y="82.1">10k</text>
<text x="257.8" y="79.6">R26</text>
<text x="159.3" y="86">IO16</text>
<text x="172.3" y="87.1" transform="rotate(-90 172.3 87.1)">GND</text>
<text x="179.1" y="86">IO48</text>
<text x="158" y="93.6">PWR_FLAG</text>
<text x="47.2" y="99.9">+48VIN</text>
<text x="121.2" y="101.2">R36</text>
<text x="130.5" y="98.7">D16</text>
<text x="130.6" y="101.2">LED</text>
<text x="169.4" y="98.7">GND</text>
<text x="262.1" y="99.9">GND</text>
<text x="37.3" y="105">PWR_FLAG</text>
<text x="65.3" y="106.3">GND</text>
<text x="121.1" y="103.7">1.2k</text>
<text x="17.3" y="113.4">C15</text>
<text x="26.9" y="113.4">C14</text>
<text x="41.9" y="113.9">C13</text>
<text x="111.7" y="111.4">22uH</text>
<text x="113.1" y="108.8">L3</text>
<text x="137.7" y="111.4">GND</text>
<text x="181.6" y="108.5">3V3</text>
<text x="183.1" y="112.6">5VUSB</text>
<text x="186.3" y="108.5">Selector</text>
<text x="226.1" y="109.8">USB</text>
<text x="231" y="109.8">Communication</text>
<text x="17.3" y="115.9">47uF</text>
<text x="26.9" y="115.9">2.2uF</text>
<text x="41.9" y="116.4">2.2uF</text>
<text x="56.4" y="116.4">VIN</text>
<text x="56.4" y="119">EN/UVLO</text>
<text x="68.2" y="116.2" transform="rotate(-90 68.2 116.2)">EP</text>
<text x="74.6" y="119">BST</text>
<text x="75.4" y="116.4">SW</text>
<text x="91.4" y="115.2">Cbst1</text>
<text x="91.4" y="117.7">2.2nF</text>
<text x="100.8" y="119">Dsw1</text>
<text x="121.9" y="117.7">Ca1</text>
<text x="190.4" y="117.7">3V3</text>
<text x="227.5" y="117.7">5VUSB</text>
<text x="32.3" y="125.3">GND</text>
<text x="41.2" y="125.3">R21</text>
<text x="56.4" y="121.5">RON</text>
<text x="56.4" y="124.1">GND</text>
<text x="71.6" y="124.1">PGOOD</text>
<text x="75.7" y="121.5">FB</text>
<text x="99.6" y="121.5">SS510C</text>
<text x="113.9" y="120.2" transform="rotate(-90 113.9 120.2)">R22</text>
<text x="116.2" y="120.7" transform="rotate(-90 116.2 120.7)">453k</text>
<text x="121.9" y="120.2">3.3nF</text>
<text x="130.8" y="124.1">453k</text>
<text x="131.2" y="122">R23</text>
<text x="143.3" y="124.1">22uF</text>
<text x="143.5" y="121.5">Cout1</text>
<text x="183.1" y="120.2">12V</text>
<text x="227.5" y="124.1">D+</text>
<text x="41.2" y="127.9">100k</text>
<text x="61.1" y="131.7">LM5013DDAR</text>
<text x="65.9" y="129.1">U7</text>
<text x="97" y="129.1">GND</text>
<text x="116.8" y="126.6">Cb1</text>
<text x="116.8" y="129.1">56pF</text>
<text x="227.5" y="129.1">D-</text>
<text x="130.5" y="137">R24</text>
<text x="181.6" y="133.9">Voltage</text>
<text x="189.8" y="133.9">Sensing</text>
<text x="198.3" y="133.9">Modules</text>
<text x="46.2" y="138">GND</text>
<text x="130.7" y="139">49.9k</text>
<text x="183.1" y="143.1">Vsens3</text>
<text x="183.1" y="138">Vsens1</text>
<text x="183.1" y="140.6">Vsens2</text>
<text x="235" y="138">J2</text>
<text x="127.5" y="145.6">GND</text>
<text x="138.9" y="145.6">GND</text>
<text x="183.1" y="145.6">Vsens4</text>
<text x="183.1" y="148.2">3V3</text>
<text x="213.9" y="159.6">GND</text>
<text x="252" y="159.6">GND</text>
<text x="32.6" y="174" transform="rotate(-90 32.6 174)">XT30PW-M</text>
<text x="35.2" y="174" transform="rotate(-90 35.2 174)">CN2</text>
<text x="51.4" y="168.5">+48VOUT</text>
<text x="62.9" y="168.5">+48VOUT</text>
<text x="74.3" y="168.5">+48VOUT</text>
<text x="87" y="168.5">+48VOUT</text>
<text x="29.7" y="177.4">3</text>
<text x="34.9" y="177.4">4</text>
<text x="56.7" y="177.2" transform="rotate(-90 56.7 177.2)">2</text>
<text x="68.2" y="177.2" transform="rotate(-90 68.2 177.2)">2</text>
<text x="79.6" y="177.2" transform="rotate(-90 79.6 177.2)">2</text>
<text x="92.3" y="177.2" transform="rotate(-90 92.3 177.2)">2</text>
<text x="123.2" y="179.2">GND</text>
<text x="123.2" y="176.6">TP10</text>
<text x="132.1" y="176.6">TP4</text>
<text x="132.1" y="179.2">GND</text>
<text x="147.3" y="174.9">H4</text>
<text x="153.7" y="174.9">H3</text>
<text x="161.3" y="174.9">H2</text>
<text x="168.9" y="174.9">H1</text>
<text x="24.4" y="181.5">GND</text>
<text x="32.6" y="182.4" transform="rotate(-90 32.6 182.4)">+</text>
<text x="37.1" y="181.5">GND</text>
<text x="59.7" y="182.5">CN4</text>
<text x="71.1" y="182.5">CN5</text>
<text x="82.6" y="182.5">CN6</text>
<text x="95.3" y="182.5">CN7</text>
<text x="35.8" y="188.1">GND</text>
<text x="56.7" y="187.5" transform="rotate(-90 56.7 187.5)">1</text>
<text x="68.2" y="187.5" transform="rotate(-90 68.2 187.5)">1</text>
<text x="79.6" y="187.5" transform="rotate(-90 79.6 187.5)">1</text>
<text x="92.3" y="187.5" transform="rotate(-90 92.3 187.5)">1</text>
<text x="118.6" y="186.3">GND</text>
<text x="127.5" y="186.3">GND</text>
<text x="152.9" y="188.8">GND</text>
<text x="28.1" y="195.2">+48VIN</text>
<text x="57.7" y="193.1">GND</text>
<text x="69.1" y="193.1">GND</text>
<text x="80.5" y="193.1">GND</text>
<text x="93.2" y="193.1">GND</text>
</g>
<g font-size="1.8" fill="#0f0f0f">
<text x="167.7" y="20">3V3</text>
<text x="129.6" y="25.1">3V3</text>
<text x="190.4" y="41.6">RX</text>
<text x="190.7" y="39">TX</text>
<text x="20.3" y="42.8">3V3</text>
<text x="41.1" y="42.8">GPIO2</text>
<text x="148.6" y="46.6">GPIO1</text>
<text x="148.6" y="44.1">GPIO0</text>
<text x="271.6" y="47.9">+12V</text>
<text x="123.3" y="51.7">3V3</text>
<text x="148.6" y="49.2">GPIO2</text>
<text x="200.3" y="49.2">D-OUT</text>
<text x="200.3" y="51.7">D+OUT</text>
<text x="148.6" y="54.3">GPIO4</text>
<text x="148.6" y="59.3">GPIO6</text>
<text x="148.6" y="64.4">SDA</text>
<text x="148.6" y="67">SCL</text>
<text x="238" y="73.3">GPIO38</text>
<text x="148.6" y="82.2">GPIO15</text>
<text x="99.1" y="112.7">LinOUT</text>
<text x="141" y="112.7">+12V</text>
<text x="174" y="111.4">5VUSB</text>
<text x="174" y="119">+12V</text>
<text x="198.2" y="116.5">3V3</text>
<text x="217.2" y="116.5">5VUSB</text>
<text x="217.2" y="122.8">D+OUT</text>
<text x="217.2" y="127.9">D-OUT</text>
<text x="174" y="136.8">GPIO4</text>
<text x="174" y="141.9">GPIO15</text>
<text x="174" y="139.4">GPIO6</text>
<text x="222.2" y="143.2">TX</text>
<text x="174" y="147">3V3</text>
<text x="174" y="144.4">GPIO17</text>
<text x="222.2" y="148.2">RX</text>
<text x="244.3" y="145.7">GPIO1</text>
<text x="222.2" y="153.3">SDA</text>
<text x="246.5" y="150.8">SCL</text>
</g>
<g font-size="1.8" fill="#a90000">
<text x="110.2" y="29.9" transform="rotate(-90 110.2 29.9)">2</text>
<text x="120.4" y="29.9" transform="rotate(-90 120.4 29.9)">4</text>
<text x="107.2" y="35.3">5</text>
<text x="156.8" y="39.1">3</text>
<text x="171.2" y="36.3" transform="rotate(-90 171.2 36.3)">2</text>
<text x="184.1" y="39.1">37</text>
<text x="184.1" y="41.7">36</text>
<text x="110.2" y="42.6" transform="rotate(-90 110.2 42.6)">1</text>
<text x="120.4" y="42.6" transform="rotate(-90 120.4 42.6)">3</text>
<text x="156.2" y="44.2">27</text>
<text x="156.2" y="46.7">39</text>
<text x="184.1" y="46.7">11</text>
<text x="184.1" y="44.2">10</text>
<text x="48" y="49" transform="rotate(-90 48 49)">2</text>
<text x="156.2" y="49.3">38</text>
<text x="156.2" y="51.8">15</text>
<text x="184.1" y="49.3">13</text>
<text x="184.1" y="51.8">14</text>
<text x="221.5" y="48">1</text>
<text x="259.6" y="48">3</text>
<text x="259.6" y="50.5">2</text>
<text x="48" y="56.6" transform="rotate(-90 48 56.6)">1</text>
<text x="156.8" y="54.4">4</text>
<text x="156.8" y="56.9">5</text>
<text x="156.8" y="59.4">6</text>
<text x="184.1" y="54.4">23</text>
<text x="184.1" y="56.9">28</text>
<text x="184.1" y="59.4">29</text>
<text x="234.7" y="57.9" transform="rotate(-90 234.7 57.9)">4</text>
<text x="246.1" y="57.9" transform="rotate(-90 246.1 57.9)">5</text>
<text x="112.8" y="61.7" transform="rotate(-90 112.8 61.7)">2</text>
<text x="122.9" y="61.7" transform="rotate(-90 122.9 61.7)">4</text>
<text x="156.2" y="64.5">12</text>
<text x="156.8" y="62">7</text>
<text x="184.1" y="62">30</text>
<text x="184.1" y="64.5">31 GPIO38</text>
<text x="184.1" y="64.5">31</text>
<text x="109.8" y="67.1">5</text>
<text x="156.2" y="67.1">17</text>
<text x="156.2" y="69.6">18</text>
<text x="184.1" y="67.1">32</text>
<text x="184.1" y="69.6">33</text>
<text x="263.9" y="70.6" transform="rotate(-90 263.9 70.6)">3</text>
<text x="112.8" y="74.4" transform="rotate(-90 112.8 74.4)">1</text>
<text x="122.9" y="74.4" transform="rotate(-90 122.9 74.4)">3</text>
<text x="156.2" y="72.1">19</text>
<text x="156.2" y="74.7">20</text>
<text x="156.2" y="77.2">21</text>
<text x="184.1" y="72.1">34</text>
<text x="184.1" y="74.7">35</text>
<text x="184.1" y="77.2">26</text>
<text x="257.1" y="73.4">1</text>
<text x="156.2" y="79.8">22</text>
<text x="156.8" y="82.3">8</text>
<text x="184.1" y="79.8">16</text>
<text x="184.1" y="82.3">24</text>
<text x="263.9" y="78.2" transform="rotate(-90 263.9 78.2)">2</text>
<text x="156.8" y="84.8">9</text>
<text x="171.2" y="89.6" transform="rotate(-90 171.2 89.6)">1</text>
<text x="184.1" y="84.8">25</text>
<text x="67.1" y="112.5" transform="rotate(-90 67.1 112.5)">9</text>
<text x="53.9" y="115.3">2</text>
<text x="53.9" y="117.9">3</text>
<text x="79.3" y="115.3">8</text>
<text x="79.3" y="117.9">7</text>
<text x="53.9" y="120.4">4</text>
<text x="53.9" y="122.9">1</text>
<text x="79.3" y="120.4">5</text>
<text x="79.3" y="122.9">6</text>
<text x="231.1" y="143.3">1</text>
<text x="239.4" y="143.3">10</text>
<text x="231.1" y="145.8">2</text>
<text x="231.1" y="148.3">3</text>
<text x="240" y="145.8">9</text>
<text x="240" y="148.3">8</text>
<text x="231.1" y="150.9">4</text>
<text x="231.1" y="153.4">5</text>
<text x="240" y="150.9">7</text>
<text x="240" y="153.4">6</text>
<text x="27.2" y="176.3">3</text>
<text x="37.4" y="176.3">4</text>
<text x="55.6" y="174.7" transform="rotate(-90 55.6 174.7)">2</text>
<text x="67.1" y="174.7" transform="rotate(-90 67.1 174.7)">2</text>
<text x="78.5" y="174.7" transform="rotate(-90 78.5 174.7)">2</text>
<text x="91.2" y="174.7" transform="rotate(-90 91.2 174.7)">2</text>
<text x="31.5" y="184.9" transform="rotate(-90 31.5 184.9)">2</text>
<text x="34" y="184.9" transform="rotate(-90 34 184.9)">1</text>
<text x="55.6" y="189.9" transform="rotate(-90 55.6 189.9)">1</text>
<text x="67.1" y="189.9" transform="rotate(-90 67.1 189.9)">1</text>
<text x="78.5" y="189.9" transform="rotate(-90 78.5 189.9)">1</text>
<text x="91.2" y="189.9" transform="rotate(-90 91.2 189.9)">1</text>
</g>
<g font-size="1.8" fill="#0000c2">
<text x="242.6" y="26.8">Relay</text>
<text x="243.7" y="28.8">with</text>
<text x="248.6" y="28.8">low-side</text>
<text x="248.9" y="26.8">connector</text>
<text x="245.8" y="30.9">transistor</text>
<text x="232.9" y="50.9">Relay</text>
<text x="239.3" y="50.9">connector</text>
<text x="233.3" y="77.3">Protection</text>
<text x="244.2" y="77.3">for</text>
<text x="233" y="79.3">GPIO from</text>
<text x="233.2" y="81.4">control</text>
<text x="237.5" y="83.4">spikes</text>
<text x="241.1" y="81.4">current</text>
<text x="244.2" y="79.3">gate</text>
<text x="253.3" y="86.5">pull-down</text>
<text x="255.1" y="88.5">resistor</text>
<text x="38.1" y="163.9">XT30</text>
<text x="39.1" y="166">connectors</text>
<text x="43.9" y="163.9">IN/OUT</text>
<text x="149.3" y="168.8">Mounting</text>
<text x="159" y="168.8">holes</text>
</g>
</svg>
